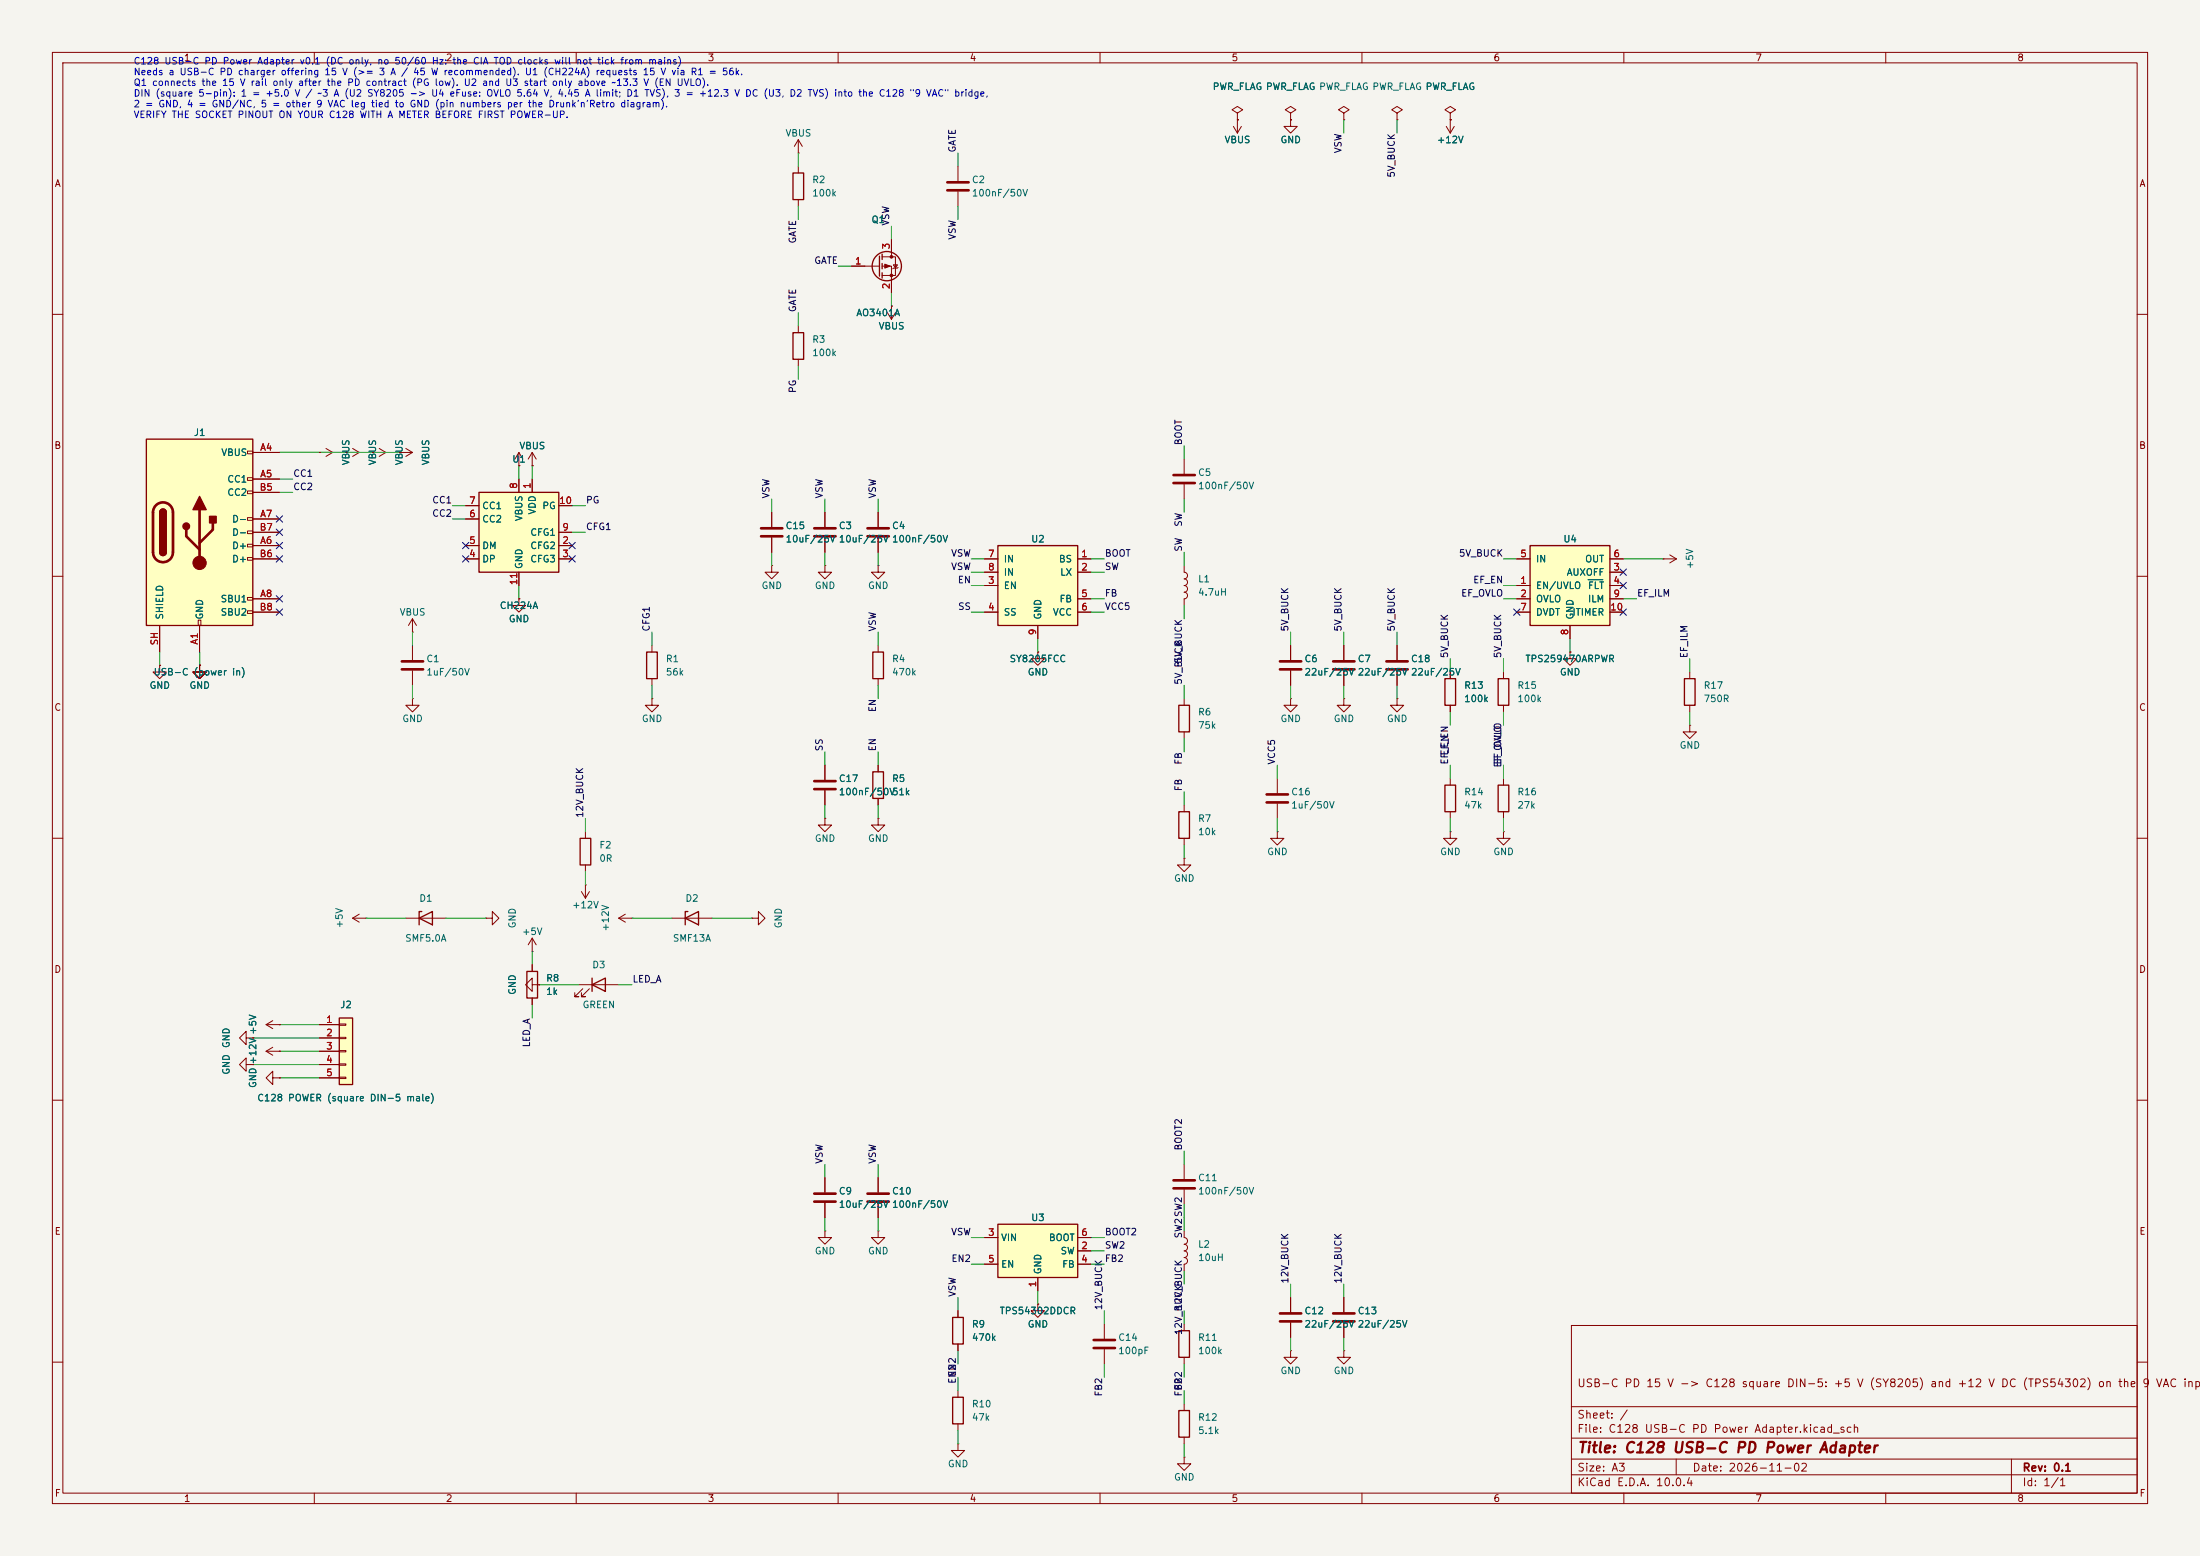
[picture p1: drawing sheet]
<svg xmlns="http://www.w3.org/2000/svg" width="420mm" height="297mm" viewBox="0 0 420 297" stroke-linecap="round" stroke-linejoin="round" font-family="sans-serif">
<path d="M0 0h420v297h-420z" fill="#f5f4ef" stroke="#f5f4ef" stroke-width=".19"/>
<g fill="none" stroke="#840000" stroke-width=".19">
<path d="M10 10h400v277h-400zM12 12h396v273h-396zM60 10v2M110 10v2M160 10v2M210 10v2M260 10v2M310 10v2M360 10v2M10 60h2M408 60h2M10 110h2"/>
<path d="M408 110h2M124.5 133.4v1.2h1.2l-1.2 1.3-1.3-1.3h1.3M124.5 133.4h.1M10 160h2M408 160h2M10 210h2M408 210h2M210.8 252.7v2.8M210.8 257.6v2.7M300 253h108v32h-108zM10 260h2M226.1 278.1v1.3h1.2l-1.2 1.3-1.3-1.3h1.3"/>
<path d="M226.1 278.1h.1M226.1 268v1.2M226.1 274.3v1.3M300 278.5h108M300 274.5h108M300 268.5h108M320 278.5v3M384 278.5v6.5M408 260h2M60 285v2M110 285v2M160 285v2"/>
<path d="M210 285v2M260 285v2M300 281.5h108M310 285v2M360 285v2"/>
</g>
<path d="M208.8 255.8h4.1M208.8 257.3h4.1" fill="none" stroke="#840000" stroke-width=".51"/>
<path d="M225 269.2h2.1v5.1h-2.1z" fill="none" stroke="#840000" stroke-width=".25"/>
<path d="M190.5 233.7h15.2v10.1h-15.2z" fill="#ffffc2"/>
<path d="M123.4 124.5h2.1v5h-2.1zM190.5 233.7h15.2v10.1h-15.2zM181.9 251.5h2v5h-2zM181.9 266.7h2v5.1h-2z" fill="none" stroke="#840000" stroke-width=".25"/>
<g fill="none" stroke="#840000" stroke-width=".19">
<path d="M147.3 97.8v2.8M147.3 108v1.2h1.3l-1.3 1.3-1.3-1.3h1.3M147.3 108h.1M147.3 102.6v2.8M124.5 123.2v1.3M124.5 129.5v1.3M167.6 234.9v1.3h1.3l-1.3 1.3-1.2-1.3h1.2M167.6 234.9h.1M188 236.2h2.5M205.7 238.8h2.6M205.7 236.2h2.6M182.9 250.2v1.3"/>
<path d="M182.9 256.5v1.3M188 241.3h2.5M198.1 248.9v1.3h1.3l-1.3 1.3-1.3-1.3h1.3M198.1 248.9h.1M198.1 243.8v2.6M205.7 241.3h2.6M182.9 275.6v1.3h1.2l-1.2 1.2-1.3-1.2h1.3M182.9 275.6h.1M182.9 265.4v1.3M182.9 271.8v1.2"/>
</g>
<path d="M145.3 100.8h4.1M145.3 102.4h4.1" fill="none" stroke="#840000" stroke-width=".51"/>
<path d="M27.9 83.8h20.4v35.6h-20.4z" fill="#ffffc2"/>
<g fill="none" stroke="#840000" stroke-width=".19">
<path d="M182.9 31.8v2.7M182.9 36.6v2.8M47.2 86.1h1.1v.5h-1.1zM47.2 91.2h1.1v.5h-1.1zM47.2 93.7h1.1v.5h-1.1zM47.2 98.8h1.1v.5h-1.1zM48.3 86.4h5M48.3 91.4h5M48.3 99.1h5M48.3 94h5M99.1 88.9h.1M99.1 86.4l-.8 1.2"/>
<path d="M99.1 86.4l.7 1.2M99.1 86.4v2.5M30.5 119.4v5.1M37.8 118.4h.6v1h-.6zM38.1 119.4v5.1M47.2 101.3h1.1v.6h-1.1zM47.2 103.9h1.1v.5h-1.1zM47.2 106.4h1.1v.5h-1.1zM47.2 114h1.1v.6h-1.1zM47.2 116.6h1.1v.5h-1.1zM48.3 104.1h5M48.3 114.3h5"/>
<path d="M48.3 106.7h5M48.3 101.6h5M48.3 116.8h5M30.5 127v1.3h1.2l-1.2 1.2-1.3-1.2h1.3M30.5 127h.1M38.1 127v1.3h1.3l-1.3 1.2-1.3-1.2h1.3M38.1 127h.1M78.7 133.4v1.2h1.3l-1.3 1.3-1.2-1.3h1.2M78.7 133.4h.1M78.7 123.2v2.8M78.7 128v2.8M246.4 133.4v1.2h1.2l-1.2 1.3-1.3-1.3h1.3"/>
<path d="M246.4 133.4h.1M246.4 123.2v2.8M246.4 128v2.8M256.5 133.4v1.2h1.3l-1.3 1.3-1.2-1.3h1.2M256.5 133.4h.1M256.5 123.2v2.8M256.5 128v2.8M266.7 133.4v1.2h1.3l-1.3 1.3-1.3-1.3h1.3M266.7 133.4h.1M266.7 123.2v2.8M266.7 128v2.8M226.1 153.7v1.2"/>
<path d="M243.8 158.8v1.2h1.3l-1.3 1.3-1.2-1.3h1.2M243.8 158.8h.1M243.8 148.6v2.8M243.8 153.4v2.8M67.3 175.3h2.5M67.3 175.3l1.3 .7M68.6 174.5l-1.3 .8M69.8 175.3h.1M77.5 175.3h7.6M226.1 163.8v1.3h1.2l-1.2 1.3-1.3-1.3h1.3M226.1 163.8h.1M226.1 160v1.3"/>
<path d="M101.6 188v-1.3l-1.3 1.3 1.3 1.2v-1.2h1.3M101.6 184.2v1.2M101.6 190.5v1.3M102.9 188h.1M110.5 188h7.6M111.3 188.7l-1.6 1.5h.8h-.8v-.7M112.5 188.7l-1.5 1.5h.8h-.8v-.7M157.5 234.9v1.3h1.2l-1.2 1.3-1.3-1.3h1.3M157.5 234.9h.1M157.5 224.8v2.8M157.5 229.6v2.8M167.6 224.8v2.8"/>
<path d="M167.6 229.6v2.8M226.1 234.9v1.3a.64 .64 0 0 1 .6 .7 .64 .64 0 0 1-.6 .6 .64 .64 0 0 1 .6 .6 .64 .64 0 0 1-.6 .7 .64 .64 0 0 1 .6 .6 .64 .64 0 0 1-.6 .6M226.1 222.2v2.8M226.1 227.1v2.8M226.1 240a.64 .64 0 0 1 .6 .7 .64 .64 0 0 1-.6 .6v1.3M226.1 252.7v1.3M226.1 259.1v1.2M246.4 257.8v1.3h1.2l-1.2 1.2-1.3-1.2h1.3M246.4 257.8h.1M246.4 247.6v2.8M246.4 252.5v2.8M256.5 257.8v1.3h1.3l-1.3 1.2-1.2-1.2h1.2"/>
<path d="M256.5 257.8h.1M256.5 247.6v2.8M256.5 252.5v2.8"/>
</g>
<path d="M27.9 83.8h20.4v35.6h-20.4zM30.5 97.8a.64 .64 0 0 1 .6-.6 .64 .64 0 0 1 .6 .6M30.5 105.4a.64 .64 0 0 0 .6 .6 .64 .64 0 0 0 .6-.6M225 154.9h2.1v5.1h-2.1zM80 175.3l2.5-1.3v2.5zM80.5 174h-.5v2.5M100.6 185.4h2v5.1h-2zM113 188l2.6-1.3v2.5zM113 186.7v2.5M225 254h2.1v5.1h-2.1z" fill="none" stroke="#840000" stroke-width=".25"/>
<g fill="none" stroke="#840000" stroke-width=".51">
<path d="M180.8 34.8h4.1M180.8 36.3h4.1M29.8 96.5a1.9 1.9 0 0 1 2-.5 1.9 1.9 0 0 1 1.2 1.8v7.6a1.91 1.91 0 0 1-1.9 1.9 1.91 1.91 0 0 1-1.9-1.9v-7.8l.2-.6zM38.1 97.3v10.1M40.6 99.8v1.3l-2.5 2.5M35.6 101.1v1.3l2.5 2.5M76.7 126.2h4.1M76.7 127.8h4.1M244.3 126.2h4.1M244.3 127.8h4.1M254.5 126.2h4.1M254.5 127.8h4.1"/>
<path d="M264.7 126.2h4M264.7 127.8h4M241.8 151.6h4.1M241.8 153.2h4.1M155.4 227.8h4.1M155.4 229.4h4.1M165.6 227.8h4.1M165.6 229.4h4.1M224 225.3h4.1M224 226.8h4.1M244.3 250.7h4.1M244.3 252.2h4.1"/>
<path d="M254.5 250.7h4.1M254.5 252.2h4.1"/>
</g>
<g fill="#840000" stroke="#840000" stroke-width=".25">
<path d="M30.5 97.8h1.2v7.6h-1.2z"/>
<path d="M30.7 97.3a.64 .64 0 0 1 .7-.1 .64 .64 0 0 1 .3 .6h-1.2z"/>
<path d="M30.5 105.4h1.2a.64 .64 0 0 1-.6 .6 .64 .64 0 0 1-.6-.6z"/>
<path d="M38.1 94.7l1.3 2.6h-2.6z"/>
<path d="M40 98.6h1.3v1.2h-1.3z"/>
<circle cx="35.6" cy="100.5" r=".63"/>
</g>
<circle cx="38.1" cy="107.4" r="1.27" fill="#840000" stroke="#840000" stroke-width=".19"/>
<path d="M64.8 194.3h2.5v12.7h-2.5z" fill="#ffffc2"/>
<g fill="none" stroke="#840000" stroke-width=".25">
<path d="M151.4 33h2v5.1h-2zM167.9 48.9v3.8M168.4 48.5v1M168.4 50.3v1M168.4 52.1v1M151.4 63.5h2v5.1h-2zM64.8 194.3h2.5v12.7h-2.5z"/>
<circle cx="169.3" cy="50.8" r="2.79"/>
</g>
<g fill="none" stroke="#840000" stroke-width=".19">
<path d="M152.4 31.8v1.2M152.4 38.1v1.3M235.5 24.1l.7 1.3M236.2 21.6l1-.6-1-.7-1 .7 1 .6v1.3M236.2 22.9h.1M236.2 22.9v2.5M237 24.1l-.8 1.3M246.4 21.6l1-.6-1-.7-1 .7 1 .6v1.3M246.4 22.9h.1M246.4 22.9v1.2h1.2l-1.2 1.3-1.3-1.3h1.3M256.5 21.6l1.1-.6-1.1-.7-1 .7 1 .6v1.3M256.5 22.9h.1"/>
<path d="M266.7 21.6l1-.6-1-.7-1 .7 1 .6v1.3M266.7 22.9h.1M276.1 24.1l.8 1.3M276.9 21.6l1-.6-1-.7-1.1 .7 1.1 .6v1.3M276.9 22.9h.1M276.9 22.9v2.5M277.6 24.1l-.7 1.3M162.6 50.8h5.3M168.4 49h2.5v3.6h-2.5M168.4 50.8h1.8v5.1M169.4 59.7l.8 1.3M170.2 58.4h.1"/>
<path d="M170.2 45.7v3.3M170.2 58.4v2.6M170.6 50.5h.7l-.4 .7zM170.9 59.7l-.7 1.3M171.4 51.1l-1 .2M152.4 62.2v1.3M152.4 68.6v1.3M226.1 87.6v2.8M226.1 92.5v2.8M101.6 179.1l-.8 1.2M101.6 179.1l.8 1.2M101.6 179.1v2.5"/>
<path d="M47 198.1v-1.2l-1.3 1.2 1.3 1.3v-1.3h1.3M48.3 198.1h.1M61 195.6h3.8M61 198.1h3.8M64.8 195.5h1.2v.2h-1.2zM64.8 198h1.2v.2h-1.2zM101.6 181.6h.1M61 200.7h3.8M61 203.2h3.8M61 205.7h3.8M64.8 200.5h1.2v.3h-1.2zM64.8 203.1h1.2v.2h-1.2z"/>
<path d="M64.8 205.6h1.2v.3h-1.2z"/>
</g>
<g fill="#840000" stroke="#840000" stroke-width=".19">
<path d="M168.9 50.4l1 .4-1 .4z"/>
<circle cx="170.2" cy="49" r=".25"/>
<circle cx="170.2" cy="52.6" r=".25"/>
</g>
<path d="M224 90.7h4.1M224 92.2h4.1" fill="none" stroke="#840000" stroke-width=".51"/>
<path d="M91.4 94h15.3v15.2h-15.3z" fill="#ffffc2"/>
<path d="M91.4 94h15.3v15.2h-15.3zM225 134.6h2.1v5.1h-2.1zM275.8 129.5h2.1v5.1h-2.1zM286 129.5h2v5.1h-2zM321.6 129.5h2v5.1h-2zM166.6 147.3h2.1v5.1h-2.1zM110.7 160h2.1v5.1h-2.1zM130.8 175.3l2.5-1.3v2.5zM131.3 174h-.5v2.5" fill="none" stroke="#840000" stroke-width=".25"/>
<g fill="none" stroke="#840000" stroke-width=".19">
<path d="M152.4 29.2h.1M152.4 26.7l-.8 1.2M152.4 26.7l.8 1.2M152.4 26.7v2.5M61 86.4h.1M61 86.4h2.5M62.2 85.6l1.3 .8M63.5 86.4l-1.3 .7M66 86.4h.1M66 86.4h2.6M67.3 85.6l1.3 .8M68.6 86.4l-1.3 .7"/>
<path d="M71.1 86.4h.1M71.1 86.4h2.6M72.4 85.6l1.3 .8M73.7 86.4l-1.3 .7M76.2 86.4h.1M76.2 86.4h2.5M77.5 85.6l1.2 .8M78.7 86.4l-1.2 .7M88.9 99.1h2.5M88.9 96.5h2.5M99.1 91.4v2.6M101.6 88.9h.1"/>
<path d="M101.6 86.4v2.5M101.6 91.4v2.6M101.6 86.4l-.8 1.2M101.6 86.4l.8 1.2M106.7 96.5h2.5M78.7 118.1l-.7 1.3M78.7 118.1l.8 1.3M78.7 118.1v2.6M88.9 104.1h2.5M88.9 106.7h2.5M99.1 114.3v1.3h1.2l-1.2 1.2-1.3-1.2h1.3M99.1 114.3h.1"/>
<path d="M99.1 109.2v2.6M106.7 104.1h2.5M106.7 106.7h2.5M106.7 101.6h2.5M226.1 108v1.2a.64 .64 0 0 1 .6 .7 .64 .64 0 0 1-.6 .6 .64 .64 0 0 1 .6 .6 .64 .64 0 0 1-.6 .7 .64 .64 0 0 1 .6 .6 .64 .64 0 0 1-.6 .6M226.1 113a.64 .64 0 0 1 .6 .7 .64 .64 0 0 1-.6 .6v1.3M78.7 120.7h.1M226.1 133.4v1.2M226.1 139.7v1.3M276.9 128.3v1.2M276.9 134.6v1.3M287 128.3v1.2"/>
<path d="M287 134.6v1.3M299.7 124.5v1.2h1.3l-1.3 1.3-1.3-1.3h1.3M299.7 124.5h.1M322.6 128.3v1.2M322.6 134.6v1.3M111.8 158.8v1.2M167.6 146.1v1.2M167.6 152.4v1.3M92.7 175.3h1.3v-1.3l1.2 1.3-1.2 1.2v-1.2M92.7 175.3h.1M111 170.2l.8 1.3M111.8 168.9h.1"/>
<path d="M111.8 165.1v1.3M111.8 168.9v2.6M112.5 170.2l-.7 1.3M118.1 175.3l1.3 .7M118.1 175.3h2.5M119.4 174.5l-1.3 .8M120.6 175.3h.1M128.3 175.3h7.6M143.5 175.3h1.3v-1.3l1.2 1.3-1.2 1.2v-1.2M143.5 175.3h.1M50.8 195.6l1.3 .7M50.8 195.6h2.5"/>
<path d="M52.1 194.8l-1.3 .8M52.1 199.9l-1.3 .8M53.3 195.6h.1M47 203.2v-1.3l-1.3 1.3 1.3 1.3v-1.3h1.3M48.3 203.2h.1M50.8 200.7l1.3 .7M50.8 200.7h2.5M52.1 205.7v-1.2l-1.3 1.2 1.3 1.3v-1.3h1.2M53.3 200.7h.1M53.3 205.7h.1"/>
</g>
<path d="M190.5 104.1h15.2v15.3h-15.2z" fill="#ffffc2"/>
<path d="M190.5 104.1h15.2v15.3h-15.2z" fill="none" stroke="#840000" stroke-width=".25"/>
<g fill="none" stroke="#840000" stroke-width=".19">
<path d="M188 106.7h2.5M188 109.2h2.5M188 111.8h2.5M188 116.8h2.5M198.1 119.4v2.5M205.7 106.7h2.6M205.7 109.2h2.6M205.7 116.8h2.6M205.7 114.3h2.6M317.5 106.7h.1M317.5 106.7h2.5M318.8 105.9l1.2 .8"/>
<path d="M320 106.7l-1.2 .7M198.1 124.5v1.2h1.3l-1.3 1.3-1.3-1.3h1.3M198.1 124.5h.1M322.6 138.4v1.3h1.2l-1.2 1.3-1.3-1.3h1.3M322.6 138.4h.1M157.5 146.1v2.7M157.5 150.9v2.8"/>
</g>
<path d="M155.4 149.1h4.1M155.4 150.6h4.1" fill="none" stroke="#840000" stroke-width=".51"/>
<path d="M292.1 104.1h15.2v15.3h-15.2z" fill="#ffffc2"/>
<path d="M292.1 104.1h15.2v15.3h-15.2zM166.6 124.5h2.1v5h-2.1zM275.8 149.9h2.1v5h-2.1zM286 149.9h2v5h-2z" fill="none" stroke="#840000" stroke-width=".25"/>
<g fill="none" stroke="#840000" stroke-width=".19">
<path d="M236.2 22.9h.1M246.4 22.9h.1M276.9 22.9h.1M162.6 50.8h2.5M170.2 58.4h.1M170.2 45.7v2.6M170.2 53.3v2.6M48.3 86.4h5M48.3 91.4h5M48.3 99.1h5M48.3 94h5M61 86.4h.1"/>
<path d="M66 86.4h.1M71.1 86.4h.1M76.2 86.4h.1M88.9 99.1h2.5M88.9 96.5h2.5M99.1 88.9h.1M99.1 91.4v2.6M101.6 88.9h.1M101.6 91.4v2.6M106.7 96.5h2.5M147.3 97.8v2.8M157.5 97.8v2.8"/>
<path d="M167.6 97.8v2.8M30.5 119.4v5.1M38.1 119.4v5.1M48.3 114.3h5M48.3 106.7h5M48.3 116.8h5M48.3 104.1h5M48.3 101.6h5M88.9 106.7h2.5M88.9 104.1h2.5M99.1 114.3h.1M99.1 109.2v2.6"/>
<path d="M106.7 106.7h2.5M106.7 104.1h2.5M106.7 101.6h2.5M147.3 102.6v2.8M157.5 108v1.2h1.2l-1.2 1.3-1.3-1.3h1.3M157.5 108h.1M157.5 102.6v2.8M167.6 108v1.2h1.3l-1.3 1.3-1.2-1.3h1.2M167.6 108h.1M167.6 102.6v2.8M188 111.8h2.5M188 109.2h2.5"/>
<path d="M188 106.7h2.5M188 116.8h2.5M198.1 119.4v2.5M205.7 114.3h2.6M205.7 109.2h2.6M205.7 106.7h2.6M205.7 116.8h2.6M289.6 111.8h2.5M289.6 114.3h2.5M289.6 106.7h2.5M289.6 116.8h2.5M299.7 119.4v2.5"/>
<path d="M307.3 111.8h2.6M307.3 114.3h2.6M307.3 109.2h2.6M307.3 106.7h2.6M307.3 116.8h2.6M30.5 127h.1M38.1 127h.1M167.6 123.2v1.3M167.6 129.5v1.3M198.1 124.5h.1M246.4 123.2v2.8M246.4 128v2.8"/>
<path d="M256.5 123.2v2.8M256.5 128v2.8M266.7 123.2v2.8M266.7 128v2.8M276.9 128.3v1.2M276.9 134.6v1.3M299.7 124.5h.1M157.5 156.2v1.3h1.2l-1.2 1.3-1.3-1.3h1.3M157.5 156.2h.1M157.5 146.1v2.7M157.5 150.9v2.8M167.6 156.2v1.3h1.3l-1.3 1.3-1.2-1.3h1.2"/>
<path d="M167.6 156.2h.1M167.6 146.1v1.2M167.6 152.4v1.3M276.9 158.8v1.2h1.2l-1.2 1.3-1.3-1.3h1.3M276.9 158.8h.1M276.9 148.6v1.3M276.9 154.9v1.3M287 158.8v1.2h1.3l-1.3 1.3-1.3-1.3h1.3M287 158.8h.1M287 148.6v1.3M287 154.9v1.3M48.3 198.1h.1"/>
<path d="M53.3 195.6h.1M61 195.6h3.8M61 198.1h3.8M101.6 184.2v1.2M101.6 190.5v1.3M102.9 188h.1M48.3 203.2h.1M53.3 200.7h.1M53.3 205.7h.1M61 200.7h3.8M61 203.2h3.8M61 205.7h3.8"/>
<path d="M157.5 224.8v2.8M157.5 229.6v2.8M167.6 224.8v2.8M167.6 229.6v2.8M188 236.2h2.5M205.7 238.8h2.6M205.7 236.2h2.6M182.9 250.2v1.3M182.9 256.5v1.3M188 241.3h2.5M198.1 248.9h.1M198.1 243.8v2.6"/>
<path d="M205.7 241.3h2.6M246.4 247.6v2.8M246.4 252.5v2.8M256.5 247.6v2.8M256.5 252.5v2.8"/>
</g>
<path d="M303.2 110.7h2.8" fill="none" stroke="#006464" stroke-width=".19"/>
<path d="M155.4 100.8h4.1M155.4 102.4h4.1M165.6 100.8h4.1M165.6 102.4h4.1" fill="none" stroke="#840000" stroke-width=".51"/>
<g fill="none" stroke="#009600" stroke-width=".19">
<path d="M152.4 29.2v2.6M152.4 39.4v2.5M182.9 29.2v2.6M182.9 39.4v2.5M256.5 22.9v2.5M266.7 22.9v2.5M152.4 59.7v2.5M160 50.8h2.6M170.2 43.2v2.5M170.2 55.9v2.5M152.4 69.9v2.5M53.3 86.4h22.9"/>
<path d="M53.3 94h2.6M53.3 91.4h2.6M86.4 99.1h2.5M86.4 96.5h2.5M99.1 88.9v2.5M101.6 88.9v2.5M109.2 96.5h2.6M147.3 95.3v2.5M157.5 95.3v2.5M167.6 95.3v2.5M226.1 85.1v2.5M226.1 95.3v2.5"/>
<path d="M99.1 111.8v2.5M109.2 101.6h2.6M147.3 105.4v2.6M157.5 105.4v2.6M167.6 105.4v2.6M185.4 106.7h2.6M185.4 111.8h2.6M185.4 116.8h2.6M185.4 109.2h2.6M208.3 106.7h2.5M208.3 116.8h2.5M208.3 109.2h2.5"/>
<path d="M208.3 114.3h2.5M226.1 105.4v2.6M226.1 115.6v2.5M287 106.7h2.6M287 111.8h2.6M287 114.3h2.6M309.9 106.7h7.6M309.9 114.3h2.5M30.5 124.5v2.5M38.1 124.5v2.5M78.7 120.7v2.5M78.7 130.8v2.6"/>
<path d="M124.5 120.7v2.5M124.5 130.8v2.6M167.6 120.7v2.5M167.6 130.8v2.6M198.1 121.9v2.6M226.1 130.8v2.6M246.4 120.7v2.5M246.4 130.8v2.6M256.5 120.7v2.5M256.5 130.8v2.6M266.7 120.7v2.5M266.7 130.8v2.6"/>
<path d="M276.9 125.7v2.6M276.9 135.9v2.5M287 125.7v2.6M287 135.9v2.5M299.7 121.9v2.6M322.6 125.7v2.6M322.6 135.9v2.5M111.8 156.2v2.6M157.5 143.5v2.6M157.5 153.7v2.5M167.6 143.5v2.6M167.6 153.7v2.5"/>
<path d="M226.1 141v2.5M226.1 151.1v2.6M243.8 146.1v2.5M243.8 156.2v2.6M276.9 146.1v2.5M276.9 156.2v2.6M287 146.1v2.5M287 156.2v2.6M69.8 175.3h7.7M85.1 175.3h7.6M111.8 166.4v2.5M120.6 175.3h7.7"/>
<path d="M135.9 175.3h7.6M226.1 161.3v2.5M48.3 198.1h12.7M53.3 195.6h7.7M101.6 181.6v2.6M101.6 191.8v2.5M102.9 188h7.6M118.1 188h2.5M48.3 203.2h12.7M53.3 200.7h7.7M53.3 205.7h7.7M226.1 219.7v2.5"/>
<path d="M157.5 222.2v2.6M157.5 232.4v2.5M167.6 222.2v2.6M167.6 232.4v2.5M185.4 236.2h2.6M208.3 238.8h2.5M208.3 236.2h2.5M226.1 229.9v5M182.9 247.6v2.6M182.9 257.8v2.5M185.4 241.3h2.6M198.1 246.4v2.5"/>
<path d="M208.3 241.3h2.5M210.8 250.2v2.5M226.1 242.6v2.5M226.1 250.2v2.5M246.4 245.1v2.5M246.4 255.3v2.5M256.5 245.1v2.5M256.5 255.3v2.5M182.9 262.9v2.5M182.9 273v2.6M210.8 260.3v2.6M226.1 260.3v2.6"/>
<path d="M226.1 265.4v2.6M226.1 275.6v2.5"/>
</g>
<g fill="none" stroke="#000084" stroke-width=".19">
<path d="M52.7 98.5l1.2 1.2M53.9 98.5l-1.2 1.2M52.7 103.5l1.2 1.2M52.7 113.7l1.2 1.2M52.7 106.1l1.2 1.2M52.7 101l1.2 1.2M52.7 116.2l1.2 1.2M53.9 103.5l-1.2 1.2M53.9 113.7l-1.2 1.2M53.9 106.1l-1.2 1.2M53.9 101l-1.2 1.2M53.9 116.2l-1.2 1.2"/>
<path d="M88.3 106.1l1.2 1.2M88.3 103.5l1.2 1.2M89.5 106.1l-1.2 1.2M89.5 103.5l-1.2 1.2M108.6 103.5l1.2 1.2M108.6 106.1l1.2 1.2M109.8 103.5l-1.2 1.2M109.8 106.1l-1.2 1.2M289 116.2l1.2 1.2M290.2 116.2l-1.2 1.2M309.3 108.6l1.2 1.2M309.3 111.2l1.2 1.2"/>
<path d="M309.3 116.2l1.2 1.2M310.5 108.6l-1.2 1.2M310.5 111.2l-1.2 1.2M310.5 116.2l-1.2 1.2"/>
</g>
<text font-size="2" fill="#840000" x="301" y="277.8">Title: C128 USB-C PD Power Adapter</text>
<g font-size="1.5" fill="#840000">
<text x="301" y="265.1">USB-C PD 15 V -&gt; C128 square DIN-5: +5 V (SY8205) and +12 V DC (TPS54302) on the</text>
<text x="408.8" y="265.1">9 VAC inpu</text>
<text x="301" y="273.8">File: C128 USB-C PD Power Adapter.kicad_sch</text>
<text x="301" y="271.1">Sheet: /</text>
<text x="301" y="281.2">Size: A3</text>
<text x="323" y="281.2">Date: 2026-11-02</text>
<text x="386" y="281.2">Rev: 0.1</text>
<text x="301" y="284">KiCad E.D.A. 10.0.4</text>
<text x="386" y="284">Id: 1/1</text>
</g>
<g font-size="1.3" fill="#840000">
<text x="35" y="12">1</text>
<text x="85" y="12">2</text>
<text x="135" y="12">3</text>
<text x="185" y="12">4</text>
<text x="235" y="12">5</text>
<text x="285" y="12">6</text>
<text x="335" y="12">7</text>
<text x="385" y="12">8</text>
<text x="10.3" y="36">A</text>
<text x="408.3" y="36">A</text>
<text x="10.3" y="86">B</text>
<text x="408.2" y="86">B</text>
<text x="10.3" y="136">C</text>
<text x="408.2" y="136">C</text>
<text x="10.3" y="186">D</text>
<text x="408.2" y="186">D</text>
<text x="10.3" y="236">E</text>
<text x="408.3" y="236">E</text>
<text x="10.3" y="286">F</text>
<text x="35" y="287">1</text>
<text x="85" y="287">2</text>
<text x="135" y="287">3</text>
<text x="185" y="287">4</text>
<text x="235" y="287">5</text>
<text x="285" y="287">6</text>
<text x="335" y="287">7</text>
<text x="385" y="287">8</text>
<text x="408.3" y="286">F</text>
</g>
<g font-size="1.3" fill="#0000c2">
<text x="25.4" y="12.6">C128 USB-C PD Power Adapter v0.1 (DC only, no 50/60 Hz: the CIA TOD clocks will not tick from mains)</text>
<text x="25.4" y="14.7">Needs a USB-C PD charger offering 15 V (&gt;= 3 A / 45 W recommended). U1 (CH224A) requests 15 V via R1 = 56k.</text>
<text x="25.4" y="16.7">Q1 connects the 15 V rail only after the PD contract (PG low). U2 and U3 start only above ~13.3 V (EN UVLO).</text>
<text x="25.4" y="18.7">DIN (square 5-pin): 1 = +5.0 V / ~3 A (U2 SY8205 -&gt; U4 eFuse: OVLO 5.64 V, 4.45 A limit; D1 TVS), 3 = +12.3 V DC (U3, D2 TVS) into the C128 &quot;9 VAC&quot; bridge,</text>
<text x="25.4" y="20.8">2 = GND, 4 = GND/NC, 5 = other 9 VAC leg tied to GND (pin numbers per the Drunk'n'Retro diagram).</text>
<text x="25.4" y="22.8">VERIFY THE SOCKET PINOUT ON YOUR C128 WITH A METER BEFORE FIRST POWER-UP.</text>
</g>
<g font-size="1.3" fill="#006464">
<text x="231.4" y="17.5">PWR_FLAG PWR_FLAG PWR_FLAG PWR_FLAG PWR_FLAG</text>
<text x="231.4" y="17.5">PWR_FLAG PWR_FLAG</text>
<text x="272" y="17.5">PWR_FLAG</text>
<text x="149.8" y="26.4">VBUS</text>
<text x="233.7" y="27.6">VBUS</text>
<text x="244.3" y="27.6">GND</text>
<text x="274.2" y="27.6">+12V</text>
<text x="154.9" y="35.3">R2</text>
<text x="185.4" y="35.3">C2</text>
<text x="154.9" y="37.8">100k</text>
<text x="185.4" y="37.8">100nF/50V</text>
<text x="166.3" y="42.9">Q1</text>
<text x="154.9" y="65.7">R3</text>
<text x="163.4" y="60.7">AO3401A</text>
<text x="167.6" y="63.2">VBUS</text>
<text x="154.9" y="68.3">100k</text>
<text x="36.9" y="83.5">J1</text>
<text x="42.1" y="87.3">VBUS</text>
<text x="67" y="88.9" transform="rotate(-90 67 88.9)">VBUS</text>
<text x="72.1" y="88.9" transform="rotate(-90 72.1 88.9)">VBUS</text>
<text x="77.2" y="88.9" transform="rotate(-90 77.2 88.9)">VBUS</text>
<text x="82.3" y="88.9" transform="rotate(-90 82.3 88.9)">VBUS</text>
<text x="97.7" y="88.6">U1</text>
<text x="99" y="86.1">VBUS</text>
<text x="43.3" y="92.4">CC1</text>
<text x="43.3" y="95">CC2</text>
<text x="228.6" y="91.1">C5</text>
<text x="228.6" y="93.7">100nF/50V</text>
<text x="44.2" y="100">D-</text>
<text x="91.9" y="100">CC2</text>
<text x="91.9" y="97.5">CC1</text>
<text x="100" y="99.6" transform="rotate(-90 100 99.6)">VBUS</text>
<text x="102.6" y="98.3" transform="rotate(-90 102.6 98.3)">VDD</text>
<text x="103.4" y="97.5">PG</text>
<text x="149.9" y="101.3">C15</text>
<text x="160" y="101.3">C3</text>
<text x="170.2" y="101.3">C4</text>
<text x="44.2" y="105.1">D+</text>
<text x="44.2" y="107.7">D+</text>
<text x="44.2" y="102.6">D-</text>
<text x="91.9" y="107.7">DP</text>
<text x="91.9" y="105.1">DM</text>
<text x="101.1" y="105.1">CFG2</text>
<text x="101.1" y="107.7">CFG3</text>
<text x="101.1" y="102.6">CFG1</text>
<text x="149.9" y="103.8">10uF/25V 10uF/25V 100nF/50V</text>
<text x="191.5" y="107.7">IN</text>
<text x="196.7" y="103.8">U2</text>
<text x="202" y="107.7">BS</text>
<text x="293.1" y="107.7">IN</text>
<text x="298.3" y="103.8">U4</text>
<text x="302.5" y="107.7">OUT</text>
<text x="100" y="108.7" transform="rotate(-90 100 108.7)">GND</text>
<text x="145.3" y="112.7">GND</text>
<text x="155.4" y="112.7">GND</text>
<text x="165.6" y="112.7">GND</text>
<text x="191.5" y="112.7">EN</text>
<text x="191.5" y="110.2">IN</text>
<text x="202.3" y="110.2">LX</text>
<text x="228.6" y="111.5">L1</text>
<text x="293.1" y="112.7">EN/UVLO</text>
<text x="299" y="110.2">AUXOFF</text>
<text x="303" y="112.7">FLT</text>
<text x="323.6" y="108.7" transform="rotate(-90 323.6 108.7)">+5V</text>
<text x="31.5" y="118.4" transform="rotate(-90 31.5 118.4)">SHIELD</text>
<text x="39.1" y="118.4" transform="rotate(-90 39.1 118.4)">GND</text>
<text x="42" y="115.3">SBU1</text>
<text x="42" y="117.8">SBU2</text>
<text x="76.2" y="117.8">VBUS</text>
<text x="95.3" y="116.5">CH224A</text>
<text x="97" y="119.1">GND</text>
<text x="191.5" y="117.8">SS</text>
<text x="199.1" y="118.4" transform="rotate(-90 199.1 118.4)">GND</text>
<text x="200.9" y="117.8">VCC</text>
<text x="202.2" y="115.3">FB</text>
<text x="228.6" y="114">4.7uH</text>
<text x="293.1" y="115.3">OVLO</text>
<text x="293.1" y="117.8">DVDT</text>
<text x="300.1" y="117.8">ITIMER</text>
<text x="300.7" y="118.4" transform="rotate(-90 300.7 118.4)">GND</text>
<text x="303" y="115.3">ILM</text>
<text x="28.4" y="131.8">GND</text>
<text x="29.2" y="129.2">USB-C (power in)</text>
<text x="36.1" y="131.8">GND</text>
<text x="81.3" y="126.7">C1</text>
<text x="81.3" y="129.2">1uF/50V</text>
<text x="127" y="126.7">R1</text>
<text x="127" y="129.2">56k</text>
<text x="170.2" y="126.7">R4</text>
<text x="170.2" y="129.2">470k</text>
<text x="192.6" y="126.7">SY8205FCC</text>
<text x="196.1" y="129.2">GND</text>
<text x="248.9" y="126.7">C6</text>
<text x="248.9" y="129.2">22uF/25V 22uF/25V 22uF/25V</text>
<text x="259.1" y="126.7">C7</text>
<text x="269.2" y="126.7">C18</text>
<text x="279.4" y="131.8">R13</text>
<text x="289.6" y="131.8">R15</text>
<text x="291.1" y="126.7">TPS259470ARPWR</text>
<text x="297.7" y="129.2">GND</text>
<text x="325.1" y="131.8">R17</text>
<text x="228.6" y="136.9">R6</text>
<text x="279.4" y="134.3">100k</text>
<text x="289.6" y="134.3">100k</text>
<text x="325.1" y="134.3">750R</text>
<text x="76.7" y="138.1">GND</text>
<text x="122.4" y="138.1">GND</text>
<text x="228.6" y="139.4">75k</text>
<text x="244.3" y="138.1">GND</text>
<text x="254.5" y="138.1">GND</text>
<text x="264.7" y="138.1">GND</text>
<text x="320.5" y="143.2">GND</text>
<text x="160" y="149.6">C17</text>
<text x="170.2" y="149.6">R5</text>
<text x="160" y="152.1">100nF/50V</text>
<text x="170.2" y="152.1">51k</text>
<text x="246.4" y="152.1">C16</text>
<text x="246.4" y="154.6">1uF/50V</text>
<text x="279.4" y="154.6">47k</text>
<text x="279.4" y="152.1">R14</text>
<text x="289.6" y="154.6">27k</text>
<text x="289.6" y="152.1">R16</text>
<text x="155.4" y="161">GND</text>
<text x="165.6" y="161">GND</text>
<text x="228.6" y="157.2">R7</text>
<text x="228.6" y="159.7">10k</text>
<text x="114.3" y="162.3">F2</text>
<text x="114.3" y="164.8">0R</text>
<text x="241.8" y="163.5">GND</text>
<text x="274.8" y="163.5">GND</text>
<text x="285" y="163.5">GND</text>
<text x="79.9" y="172.4">D1</text>
<text x="109.1" y="173.7">+12V</text>
<text x="130.7" y="172.4">D2</text>
<text x="224" y="168.6">GND</text>
<text x="65.7" y="177.3" transform="rotate(-90 65.7 177.3)">+5V</text>
<text x="98.8" y="177.3" transform="rotate(-90 98.8 177.3)">GND</text>
<text x="99.6" y="178.8">+5V</text>
<text x="116.5" y="177.9" transform="rotate(-90 116.5 177.9)">+12V</text>
<text x="149.6" y="177.3" transform="rotate(-90 149.6 177.3)">GND</text>
<text x="77.2" y="180">SMF5.0A</text>
<text x="113" y="185.1">D3</text>
<text x="128.3" y="180">SMF13A</text>
<text x="98.8" y="190" transform="rotate(-90 98.8 190)">GND</text>
<text x="104.1" y="187.7">R8</text>
<text x="104.1" y="190.2">1k</text>
<text x="49.2" y="197.6" transform="rotate(-90 49.2 197.6)">+5V</text>
<text x="64.8" y="192.7">J2</text>
<text x="111.1" y="192.7">GREEN</text>
<text x="44.2" y="200.2" transform="rotate(-90 44.2 200.2)">GND</text>
<text x="44.2" y="205.2" transform="rotate(-90 44.2 205.2)">GND</text>
<text x="49.2" y="207.8" transform="rotate(-90 49.2 207.8)">GND +12V</text>
<text x="49" y="210.5">C128 POWER (square DIN-5 male)</text>
<text x="228.6" y="225.8">C11</text>
<text x="160" y="228.3">C9</text>
<text x="160" y="230.8">10uF/25V 100nF/50V</text>
<text x="170.2" y="228.3">C10</text>
<text x="196.7" y="233.4">U3</text>
<text x="228.6" y="228.3">100nF/50V</text>
<text x="155.4" y="239.7">GND</text>
<text x="165.6" y="239.7">GND</text>
<text x="191" y="237.2">VIN</text>
<text x="200.1" y="237.2">BOOT</text>
<text x="202.4" y="239.7">SW</text>
<text x="228.6" y="238.5">L2</text>
<text x="191" y="242.3">EN</text>
<text x="199.1" y="243.3" transform="rotate(-90 199.1 243.3)">GND</text>
<text x="202.7" y="242.3">FB</text>
<text x="228.6" y="241">10uH</text>
<text x="190.7" y="251.2">TPS54302DDCR</text>
<text x="248.9" y="251.2">C12</text>
<text x="259.1" y="251.2">C13</text>
<text x="185.4" y="253.7">R9</text>
<text x="185.4" y="256.2">470k</text>
<text x="196.1" y="253.7">GND</text>
<text x="213.4" y="256.2">C14</text>
<text x="228.6" y="256.2">R11</text>
<text x="248.9" y="253.7">22uF/25V 22uF/25V</text>
<text x="213.4" y="258.8">100pF</text>
<text x="228.6" y="258.8">100k</text>
<text x="244.3" y="262.6">GND</text>
<text x="254.5" y="262.6">GND</text>
<text x="185.4" y="268.9">R10</text>
<text x="185.4" y="271.5">47k</text>
<text x="228.6" y="274">5.1k</text>
<text x="228.6" y="271.5">R12</text>
<text x="180.8" y="280.4">GND</text>
<text x="224" y="282.9">GND</text>
</g>
<g font-size="1.3" fill="#0f0f0f">
<text x="182.8" y="29.2" transform="rotate(-90 182.8 29.2)">GATE</text>
<text x="256.4" y="29.4" transform="rotate(-90 256.4 29.4)">VSW</text>
<text x="266.6" y="34" transform="rotate(-90 266.6 34)">5V_BUCK</text>
<text x="152.3" y="46.6" transform="rotate(-90 152.3 46.6)">GATE</text>
<text x="170.1" y="43.2" transform="rotate(-90 170.1 43.2)">VSW</text>
<text x="182.8" y="45.9" transform="rotate(-90 182.8 45.9)">VSW</text>
<text x="155.3" y="50.7">GATE</text>
<text x="152.3" y="59.7" transform="rotate(-90 152.3 59.7)">GATE</text>
<text x="152.3" y="75.1" transform="rotate(-90 152.3 75.1)">PG</text>
<text x="225.9" y="85.1" transform="rotate(-90 225.9 85.1)">BOOT</text>
<text x="55.9" y="91.3">CC1</text>
<text x="55.9" y="93.9">CC2</text>
<text x="147.2" y="95.2" transform="rotate(-90 147.2 95.2)">VSW</text>
<text x="157.4" y="95.2" transform="rotate(-90 157.4 95.2)">VSW</text>
<text x="167.5" y="95.2" transform="rotate(-90 167.5 95.2)">VSW</text>
<text x="82.4" y="96.4">CC1</text>
<text x="82.4" y="98.9">CC2</text>
<text x="111.8" y="96.4">PG</text>
<text x="111.8" y="101.5">CFG1</text>
<text x="225.9" y="100.7" transform="rotate(-90 225.9 100.7)">SW</text>
<text x="181.5" y="106.6">VSW</text>
<text x="210.8" y="106.6">BOOT</text>
<text x="225.9" y="105.4" transform="rotate(-90 225.9 105.4)">SW</text>
<text x="278.4" y="106.6">5V_BUCK</text>
<text x="181.5" y="109.1">VSW</text>
<text x="182.7" y="111.6">EN</text>
<text x="210.8" y="109.1">SW</text>
<text x="281.1" y="111.6">EF_EN</text>
<text x="182.8" y="116.7">SS</text>
<text x="210.8" y="116.7">VCC5</text>
<text x="210.8" y="114.2">FB</text>
<text x="278.8" y="114.2">EF_OVLO</text>
<text x="312.4" y="114.2">EF_ILM</text>
<text x="124.3" y="120.7" transform="rotate(-90 124.3 120.7)">CFG1</text>
<text x="167.5" y="120.7" transform="rotate(-90 167.5 120.7)">VSW</text>
<text x="246.3" y="120.7" transform="rotate(-90 246.3 120.7)">5V_BUCK</text>
<text x="256.4" y="120.7" transform="rotate(-90 256.4 120.7)">5V_BUCK</text>
<text x="266.6" y="120.7" transform="rotate(-90 266.6 120.7)">5V_BUCK</text>
<text x="276.7" y="125.7" transform="rotate(-90 276.7 125.7)">5V_BUCK</text>
<text x="286.9" y="125.7" transform="rotate(-90 286.9 125.7)">5V_BUCK</text>
<text x="322.5" y="125.7" transform="rotate(-90 322.5 125.7)">EF_ILM</text>
<text x="225.9" y="130.8" transform="rotate(-90 225.9 130.8)">5V_BUCK</text>
<text x="225.9" y="126.7" transform="rotate(-90 225.9 126.7)">5V_BUCK</text>
<text x="167.5" y="136" transform="rotate(-90 167.5 136)">EN</text>
<text x="157.4" y="143.5" transform="rotate(-90 157.4 143.5)">SS</text>
<text x="167.5" y="143.5" transform="rotate(-90 167.5 143.5)">EN</text>
<text x="225.9" y="146.1" transform="rotate(-90 225.9 146.1)">FB</text>
<text x="243.7" y="146" transform="rotate(-90 243.7 146)">VCC5</text>
<text x="276.7" y="144.3" transform="rotate(-90 276.7 144.3)">EF_EN</text>
<text x="286.9" y="146.6" transform="rotate(-90 286.9 146.6)">EF_OVLO</text>
<text x="286.9" y="146" transform="rotate(-90 286.9 146)">EF_OVLO</text>
<text x="225.9" y="151.1" transform="rotate(-90 225.9 151.1)">FB</text>
<text x="111.6" y="156.2" transform="rotate(-90 111.6 156.2)">12V_BUCK</text>
<text x="120.6" y="187.8">LED_A</text>
<text x="101.5" y="200" transform="rotate(-90 101.5 200)">LED_A</text>
<text x="225.9" y="219.7" transform="rotate(-90 225.9 219.7)">BOOT2</text>
<text x="157.4" y="222.2" transform="rotate(-90 157.4 222.2)">VSW</text>
<text x="167.5" y="222.2" transform="rotate(-90 167.5 222.2)">VSW</text>
<text x="181.5" y="236.1">VSW</text>
<text x="210.8" y="238.6">SW2</text>
<text x="210.8" y="236.1">BOOT2</text>
<text x="225.9" y="236.5" transform="rotate(-90 225.9 236.5)">SW2SW2</text>
<text x="181.5" y="241.2">EN2</text>
<text x="210.8" y="241.2">FB2</text>
<text x="246.3" y="245.1" transform="rotate(-90 246.3 245.1)">12V_BUCK</text>
<text x="256.4" y="245.1" transform="rotate(-90 256.4 245.1)">12V_BUCK</text>
<text x="182.8" y="247.6" transform="rotate(-90 182.8 247.6)">VSW</text>
<text x="210.7" y="250.2" transform="rotate(-90 210.7 250.2)">12V_BUCK</text>
<text x="225.9" y="254.9" transform="rotate(-90 225.9 254.9)">12V_BUCK</text>
<text x="182.8" y="262.9" transform="rotate(-90 182.8 262.9)">EN2</text>
<text x="210.7" y="266.7" transform="rotate(-90 210.7 266.7)">FB2</text>
<text x="225.9" y="266.7" transform="rotate(-90 225.9 266.7)">FB2</text>
</g>
<g font-size="1.3" fill="#a90000">
<text x="170.2" y="47.7" transform="rotate(-90 170.2 47.7)">3</text>
<text x="163.1" y="50.8">1</text>
<text x="170.2" y="55.3" transform="rotate(-90 170.2 55.3)">2</text>
<text x="49.5" y="86.3">A4</text>
<text x="49.5" y="94">B5</text>
<text x="49.5" y="91.4">A5</text>
<text x="99" y="93.4" transform="rotate(-90 99 93.4)">8</text>
<text x="101.6" y="93.4" transform="rotate(-90 101.6 93.4)">1</text>
<text x="49.5" y="101.6">B7</text>
<text x="49.5" y="99">A7</text>
<text x="89.5" y="99">6</text>
<text x="89.5" y="96.5">7</text>
<text x="106.6" y="96.5">10</text>
<text x="107.2" y="101.6">9</text>
<text x="49.5" y="106.7">B6</text>
<text x="49.5" y="104.1">A6</text>
<text x="89.5" y="106.7">4</text>
<text x="89.5" y="104.1">5</text>
<text x="107.2" y="104.1">2</text>
<text x="107.2" y="106.7">3</text>
<text x="188.5" y="106.7">7</text>
<text x="206.3" y="106.7">1</text>
<text x="290.1" y="106.7">5</text>
<text x="307.9" y="106.7">6</text>
<text x="99" y="111.8" transform="rotate(-90 99 111.8)">11</text>
<text x="188.5" y="111.7">3</text>
<text x="188.5" y="109.2">8</text>
<text x="206.3" y="109.2">2</text>
<text x="290.1" y="111.7">1</text>
<text x="307.9" y="109.2">3</text>
<text x="307.9" y="111.7">4</text>
<text x="49.5" y="116.8">B8</text>
<text x="49.5" y="114.3">A8</text>
<text x="188.5" y="116.8">4</text>
<text x="206.3" y="114.3">5</text>
<text x="206.3" y="116.8">6</text>
<text x="290.1" y="114.3">2</text>
<text x="290.1" y="116.8">7</text>
<text x="307.3" y="116.8">10</text>
<text x="307.9" y="114.3">9</text>
<text x="30.5" y="123.3" transform="rotate(-90 30.5 123.3)">SH</text>
<text x="38.1" y="123.2" transform="rotate(-90 38.1 123.2)">A1</text>
<text x="198.1" y="121.4" transform="rotate(-90 198.1 121.4)">9</text>
<text x="299.7" y="121.4" transform="rotate(-90 299.7 121.4)">8</text>
<text x="62.2" y="195.6">1</text>
<text x="62.2" y="198.1">2</text>
<text x="62.2" y="200.6">3</text>
<text x="62.2" y="203.2">4</text>
<text x="62.2" y="205.7">5</text>
<text x="188.5" y="236.2">3</text>
<text x="206.3" y="238.7">2</text>
<text x="206.3" y="236.2">6</text>
<text x="188.5" y="241.3">5</text>
<text x="198.1" y="245.8" transform="rotate(-90 198.1 245.8)">1</text>
<text x="206.3" y="241.3">4</text>
</g>
</svg>
